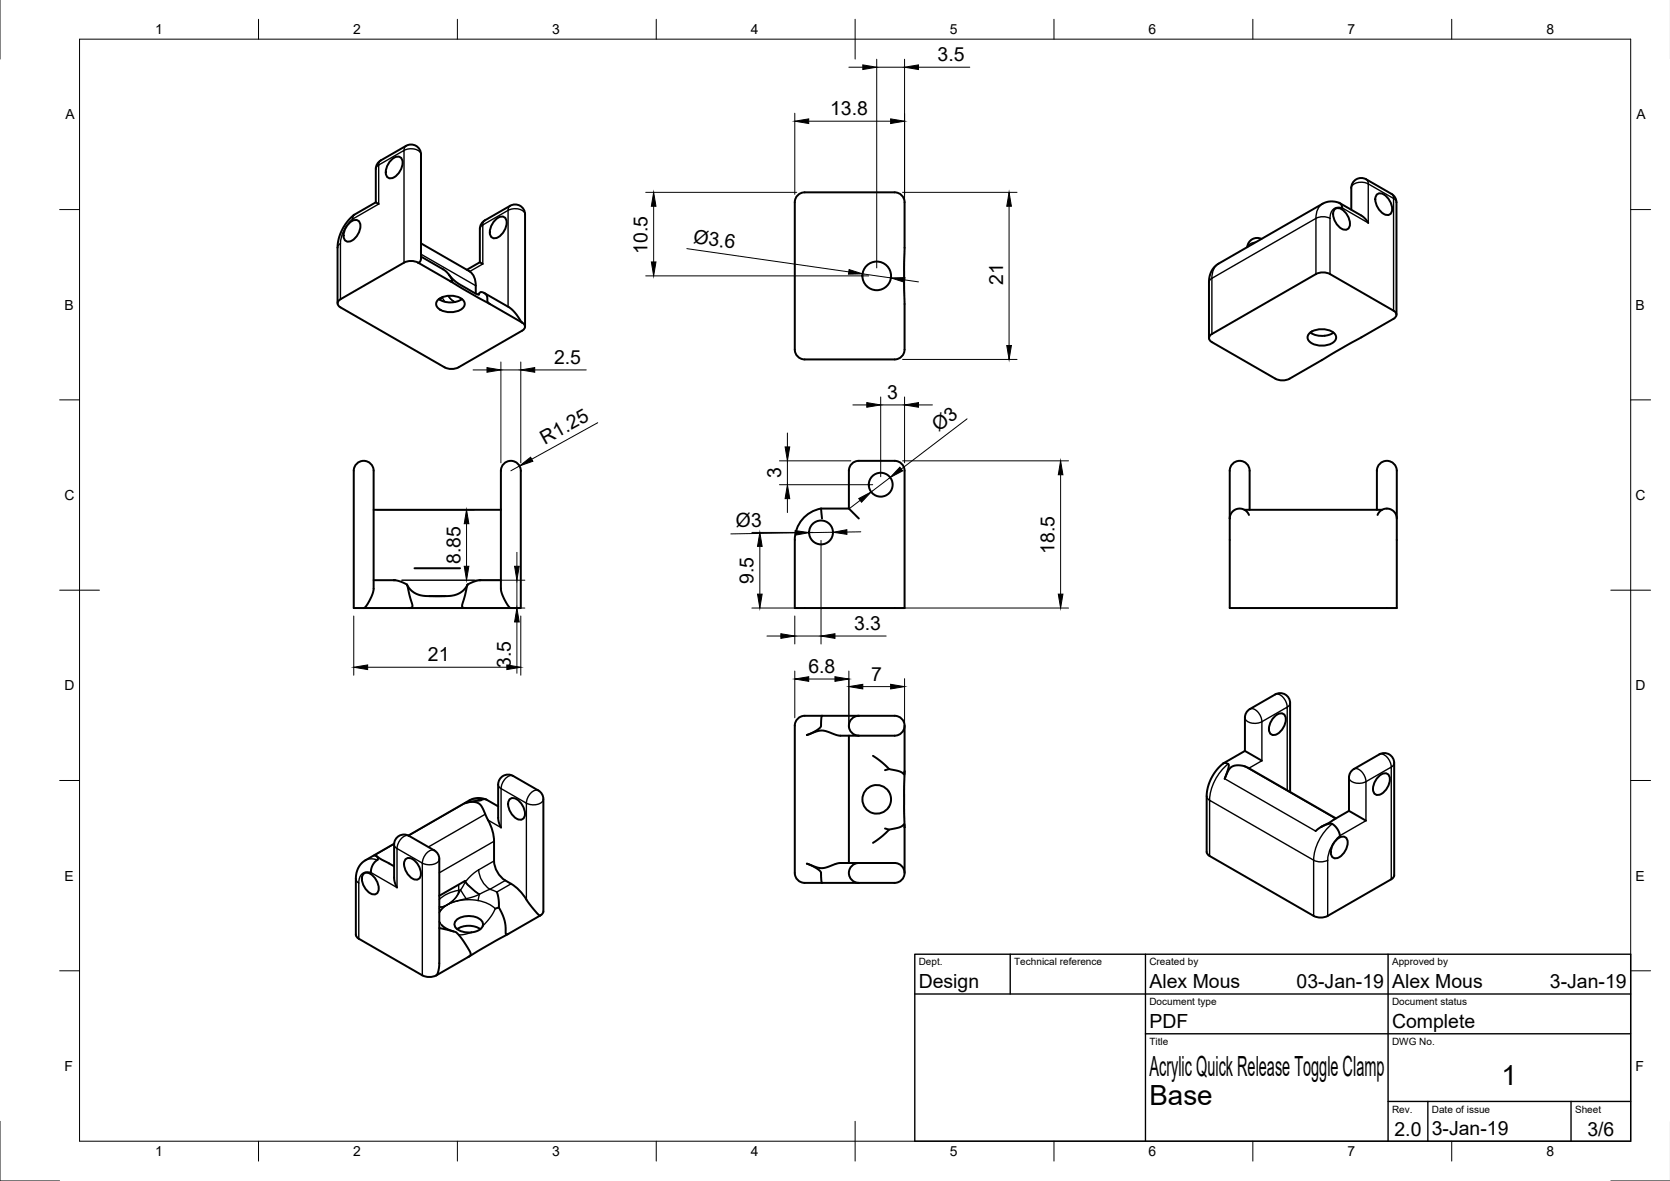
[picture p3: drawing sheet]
<svg xmlns="http://www.w3.org/2000/svg" width="420mm" height="297mm" viewBox="0 0 420 297" stroke-linecap="round" stroke-linejoin="round" font-family="sans-serif">
<!-- layer: Visible -->
<g fill="none" stroke="#000" stroke-width=".5">
<path d="M87.6 56.4a1.81 1.81 0 0 1 2.8-.6 3.9 3.9 0 0 1-2.9 5 1.82 1.82 0 0 1-.8-2.7zM89 54.1l-1.3 1.3-1.2 1.7-1 1.9-.5 1.8-.1 15.5M94.5 50.9v-8.4a2.5 2.5 0 0 1 1.3-2.2l6.4-3.6a2.5 2.5 0 0 1 3.7 2.2v26.2l-.2 .7-.5 .3M94.5 50.9l.8 .4M94.5 50.9l-5.4 3.1-.3 .5-.1 .6M98.2 40.5a1.81 1.81 0 0 1 2.8-.7 3.9 3.9 0 0 1-2.9 5.1 1.82 1.82 0 0 1-.8-2.8zM124.4 55.5a1.81 1.81 0 0 1 2.8-.6 3.9 3.9 0 0 1-2.9 5 1.82 1.82 0 0 1-.9-2.7zM200.9 48.9l1-.5h.6h22.6a2.5 2.5 0 0 1 2.5 2.5l-.1 20.3 .1 16.7a2.5 2.5 0 0 1-2.5 2.5h-22.6a2.5 2.5 0 0 1-2.5-2.5v-37a2.5 2.5 0 0 1 .9-2zM335.7 52.8a1.81 1.81 0 0 1 2.8 .6l.7 1.1a2.54 2.54 0 0 1-.2 3.2 2.75 2.75 0 0 1-3.1-2.1 3.2 3.2 0 0 1-.2-2.8zM337 51.1l5.7 3.2 .8 .7 .7 1.1M337.7 52.3l-.4-1-.9-.5-1.7-.1-1.6 .4-26.7 15.3a5.3 5.3 0 0 0-2.2 4.6v14M340 52.8v-5.5a2.5 2.5 0 0 1 3.7-2.2l6.4 3.7a2.49 2.49 0 0 1 1.2 2.1v28.3"/>
<path d="M346.3 49.1a1.81 1.81 0 0 1 2.8 .6l.7 1.1a2.54 2.54 0 0 1-.2 3.2 2.75 2.75 0 0 1-3.1-2.1 3.2 3.2 0 0 1-.2-2.8zM105.2 66.1l8.1 4.6M105.2 66.1a3.9 3.9 0 0 0-3.6 0l-15.9 9.2a1.08 1.08 0 0 0-.8 1 1.08 1.08 0 0 0 .8 1l26.1 15.1a3.9 3.9 0 0 0 3.6 0l16-9.2a1.07 1.07 0 0 0 .7-1 1.07 1.07 0 0 0-.7-1.1M105.9 64.5l6.2 3.7 1.5 2 .2 .6-.5-.1M105.9 61.2l12.1 7a3.8 3.8 0 0 1 1.7 3.7v1.9M110.3 75.4a5 5 0 0 1 6.4 .4 1.74 1.74 0 0 1-1.4 2.4 5 5 0 0 1-5.4-1.1 1.35 1.35 0 0 1 .4-1.7zM110.4 75.2a5.4 5.4 0 0 0 5.8 0M112.9 69.1l1.2 1.2 1.1 1 4 2.3 1.3 .5M113.3 70.7l10 5.8M117.5 67.9l3.2-1.9v-8.4a2.5 2.5 0 0 1 1.3-2.2l6.4-3.6a2.5 2.5 0 0 1 3.7 2.1v28.3M120.3 74.1a1.23 1.23 0 0 1 2.1 .2l.3 1.6 .6 .6M120.7 66l.8 .4"/>
<path d="M121.8 73.7l6.6 3.8 1.3 1.3 1.7 2.3M123.3 76.5l8.1 4.6M317.4 60.1a2.5 2.5 0 0 0-3.6 2.1M304.5 84.3l26.6-15.4a3.9 3.9 0 0 1 3.5 0l16 9.2a1.07 1.07 0 0 1 .7 1.1 1.07 1.07 0 0 1-.7 1l-26.2 15.1a3.9 3.9 0 0 1-3.5 0l-16-9.3a1.05 1.05 0 0 1-.4-1.7zM329.5 83.8a5 5 0 0 1 6.5 .4 1.74 1.74 0 0 1-1.4 2.4 5 5 0 0 1-5.4-1.1 1.35 1.35 0 0 1 .3-1.7zM329.7 83.6a5.7 5.7 0 0 0 5.2 .4l.6-.4M89.9 116.5a2.5 2.5 0 0 1 2.7-.3 2.5 2.5 0 0 1 1.4 2.2v29.8l-.5 1.8-1.3 2.3a1.26 1.26 0 0 1-1.7 .6h-1.5v-34.5a2.5 2.5 0 0 1 .9-1.9zM127 116.5a2.5 2.5 0 0 1 2.6-.3 2.5 2.5 0 0 1 1.4 2.2v34.5h-1.5a1.62 1.62 0 0 1-2.1-1.2l-1-2.2-.4-1.3v-29.8a2.5 2.5 0 0 1 1-1.9zM214.5 116.5l1-.5 .6-.1h9a2.5 2.5 0 0 1 2.5 2.5v34.5h-27.6v-17.1a8 8 0 0 1 6.6-7.9h7v-9.5a2.5 2.5 0 0 1 .9-1.9zM94 128.2h32M206.6 127.9l.2 2.5M213.6 127.9l2.5 2.5"/>
<path d="M313.1 128.2h34.6M314.2 129.5l-.9-1.1-1.4-.5a2.5 2.5 0 0 0-2.5 2.5M314.4 128.2v-9.8a2.5 2.5 0 0 0-2.5-2.5 2.5 2.5 0 0 0-2.5 2.5v12M346.4 128.2v-9.8a2.5 2.5 0 0 1 2.5-2.5 2.5 2.5 0 0 1 2.5 2.5v12M346.6 129.5l.9-1.1 1.4-.5a2.77 2.77 0 0 1 2.5 3.6v21.4h-42v-22.5M91.5 152.9h11.4M94 145.9h5.1M99.1 145.9h.3M99.1 145.9l1.4 .3 1.9 .8M102.9 152.9h14.2M104.3 142.9h11.4M108 149.9h4"/>
<path d="M112 149.9h-4.5l-2-.3a4.9 4.9 0 0 1-3.1-2.6l1.4 5.3-.2 .5-.7 .1M117.1 152.9h11.4M117.6 147a5.7 5.7 0 0 1-5.6 2.9M117.6 147l-1.3 5.3 .1 .5 .7 .1M120.6 145.9h5.4M121 145.9l-1.5 .3-1.9 .8M324.6 176.8v22.4M324.6 176.8a2.5 2.5 0 0 0-3.8-2.1l-6.3 3.6a2.5 2.5 0 0 0-1.3 2.2v8.4l-5.4 3.1M206.8 180h18.3a2.5 2.5 0 0 1 2.5 2.5 2.5 2.5 0 0 1-2.5 2.5h-13.9l-3.4-1.1-1.1-.2-1.2 .3-2.5 .9 1.9-.9 1.5-1.1zM206.8 180h-4a2.71 2.71 0 0 0-2.8 2.5v37.1a2.8 2.8 0 0 0 3 2.5h3.8M213.6 185v32.1M216.1 180a2.5 2.5 0 0 0-2.5 2.5 2.5 2.5 0 0 0 2.5 2.5"/>
<path d="M217.9 198.6a3.6 3.6 0 0 1 4.7-.6 3.6 3.6 0 0 1 1.2 4.6 3.6 3.6 0 0 1-5.2 1.5 3.6 3.6 0 0 1-.7-5.5zM219.6 190.1l2.2 1.6 1.9 1.7M223.7 193.4l-1 .3M223.7 193.4l2.6 .6 1.2 .8 .1-.8M227.6 194l-.1 5.2 .1 8.9M227.6 182.5v11.5M313.2 188.9l4.3 2.4M320.4 180.5a1.81 1.81 0 0 1 2.8-.7 3.9 3.9 0 0 1-2.9 5.1 1.82 1.82 0 0 1-.8-2.7zM346.6 195.5a1.81 1.81 0 0 1 2.8-.6 3.9 3.9 0 0 1-2.9 5.1 1.82 1.82 0 0 1-.9-2.8zM91.3 219.9a1.81 1.81 0 0 1 2.8 .7l.7 1a2.54 2.54 0 0 1-.1 3.2 2.75 2.75 0 0 1-3.2-2 3.2 3.2 0 0 1-.2-2.9zM94.1 215.2l.6 .2 .4 .7-1.4 1.5-.4 1.9M94.6 215.3l4.6 2.6"/>
<path d="M99.2 212.2l-7.4 4.3a5.3 5.3 0 0 0-2.3 4.6v14l.2 .5 .6 .5 16 9.2a3.9 3.9 0 0 0 3.5 0M101.9 216.2a1.81 1.81 0 0 1 2.8 .7l.7 1a2.54 2.54 0 0 1-.1 3.2 2.75 2.75 0 0 1-3.2-2 3.2 3.2 0 0 1-.2-2.9zM122.3 201.1l-1.9-.4-1.9 .4-15.8 9M125.3 202.8l-3.3-1.8-5.1 1 2-.3 1.5 .4 1 1 1 2.4a19.8 19.8 0 0 1 1.9 5.5v5.5a6.6 6.6 0 0 0 4.3 5.8 17.1 17.1 0 0 1 4.3 4.7l2.3 2.8 .8 .4M128.1 201.2a1.81 1.81 0 0 1 2.8 .6l.7 1.1a2.54 2.54 0 0 1-.1 3.1 2.75 2.75 0 0 1-3.2-2 3.2 3.2 0 0 1-.2-2.8zM136.7 201v28.2l-.2 .6-.5 .4M136.7 201a2.49 2.49 0 0 0-1.2-2.2l-6.4-3.6a2.5 2.5 0 0 0-3.8 2.1v8.7l.3 1.1 .5 1.1M203 217.2l2.5 .9 1.2 .3 1.1-.2 3.4-1.1h13.9a2.5 2.5 0 0 1 2.5 2.5 2.5 2.5 0 0 1-2.5 2.5h-18.3l-.4-2.9-1.5-1.1zM216.1 217.1a2.5 2.5 0 0 0-2.5 2.5 2.5 2.5 0 0 0 2.5 2.5M223.7 208.7l-1.9 1.7-2.2 1.6M227.6 208.1l-.1-.8-.9 .7-1.4 .4a3.3 3.3 0 0 1-2.5 0M227.6 208.1v11.5"/>
<path d="M331 209l1.9-1.3 1.3-.5h.8l1.4 1.2 .7 1.8M336 211.5a1.81 1.81 0 0 1 2.8-.6 3.9 3.9 0 0 1-2.9 5 1.82 1.82 0 0 1-.9-2.7zM339.4 203.9v-8.3a2.5 2.5 0 0 1 1.2-2.2l6.4-3.7a2.5 2.5 0 0 1 3.8 2.2l-.1 28.5-.7 .8-16 9.2a3.9 3.9 0 0 1-3.5 0l-26.2-15.1-.5-.5-.2-.5 .1-15.2 .3-1.6 .7-1.6 1-1.7 1.1-1.4a1.51 1.51 0 0 1 1.9-.8l.4 .3v.5l-1 3.1 1-2.2 .8-.9 1.6-.3 1.8 .3 22.8 13M339.4 203.9l4.3 2.5M339.4 203.9l-7 4.1M99.9 223.2l-.7-2.2v-8.6a2.5 2.5 0 0 1 3.7-2.2l6.4 3.7a2.49 2.49 0 0 1 1.2 2.2v26.4l-.2 1.8-.5 1M110.5 233.4l1.6 .4a5 5 0 0 1 3.4 1.5l2.8 4.2 .1 .6-.5 .6M111.2 232.7l1.2 .9 1.7 .7M114.9 231.3a5.2 5.2 0 0 1 6.3 .3 1.38 1.38 0 0 1 0 1.8l-1.2 .8a5.6 5.6 0 0 1-5.2-.8 1.36 1.36 0 0 1 .1-2.1zM115 233.7a5.4 5.4 0 0 1 5.8 0M117 221.6l-6.5 3.7M125 224.4l.4 1.6 .1 2.2"/>
<path d="M125.5 228.2l-.9 .3M125.5 228.2l1.5 3.4 .3 3.3 .2 .1 .4-.1M127.9 234.9l-10 5.8M136 230.2l-8.1 4.7M117.9 240.7l-8.1 4.6"/>
<circle cx="220.6" cy="69.4" r="3.6"/>
<circle cx="206.6" cy="133.9" r="3"/>
<circle cx="221.6" cy="121.9" r="3"/>
</g>
<!-- layer: Visible Narrow -->
<g fill="none" stroke="#000" stroke-width=".35">
<path d="M102.2 36.7l-.4 .4-.2 .7a3.4 3.4 0 0 1 4.2 .7l.1 .4M95.3 41.5v9.8l-6.6 3.8a8.8 8.8 0 0 0-3 6.2M95.3 41.5l6.3-3.7v28.3M95.3 41.5l-.6 .5-.2 .5M95.8 40.3l-.4 .5-.1 .7M121.5 56.6v9.8l-3.3 1.9M121.5 56.6l-.6 .4-.2 .6M122 55.4l-.4 .5-.1 .7M127.8 52.9v24.2M127.8 52.9l-6.3 3.7M127.8 52.9a3.4 3.4 0 0 1 4.2 .7l.1 .3M128.3 51.8l-.3 .4-.2 .7"/>
<path d="M331.1 54.9v14M331.1 54.9l-26.2 15.1M331.1 54.9a3.9 3.9 0 0 1 3.5 0M332.7 51.2a3.9 3.9 0 0 0-1.6 3.7M334.6 54.9v14M343.7 45.1l.4 .4 .1 .7M344.2 46.2v9.9l-6.5-3.8a2.29 2.29 0 0 0-3.1 2.6M344.2 46.2l6.4 3.7M344.2 46.2a3.4 3.4 0 0 0-4.2 .7v.4M350.1 48.8l.4 .4 .1 .7M350.6 49.9v28.2M350.6 49.9l.6 .5 .1 .5"/>
<path d="M85.7 61.3v14M85.7 61.3l-.6 .4-.2 .6M105.9 63.9l13.8 8M110.8 75l-.2 .4M111.2 74.8h.1M111.3 74.8l-.6 .6M111.3 74.8l.7 1.1M111.4 74.7l-.1 .1M112.7 74.4l1 1.1 .8 .5M112.8 74.4l1 1.1 .7 .4M115.9 75v.4M304.9 70v14"/>
<path d="M304.9 70l-.5 .5-.2 .5M306.6 66.3a3.9 3.9 0 0 0-1.7 3.7M316 60.9l-1.5 .4-.7 .8M314.5 178.3a2.63 2.63 0 0 1 2.8 2.4l.2 .8M320.8 174.7a2.63 2.63 0 0 1 2.9 2.3l.2 .9 .5-.5 .2-.6M125.3 197.3l.2 .6 .6 .4M126.1 198.3v9.9l-3.3-1.9M126.1 198.3l6.3 3.7v24.3M129.1 195.2a2.63 2.63 0 0 0-2.9 2.3l-.1 .8M135.5 198.8a2.63 2.63 0 0 0-2.9 2.3l-.2 .9a3.4 3.4 0 0 0 4.2-.7l.1-.3M308.1 195.9l22.9 13.1M309 192.1a12.7 12.7 0 0 0-4.7 9.2l-.5-.5-.2-.5"/>
<path d="M313.2 192.7l22.8 13.2M313.2 180.5a2.64 2.64 0 0 0 3.5 1.3l.8-.3M317.5 181.5v9.8l-3.3 1.9M317.5 181.5l6.4-3.6v20.9M339.4 195.6a2.64 2.64 0 0 0 3.4 1.3l.9-.3M340.6 193.4a2.63 2.63 0 0 1 2.9 2.3l.2 .9M343.7 196.6v9.8l-6.6 3.8a8.8 8.8 0 0 0-3.1 6.2M343.7 196.6l6.3-3.7v28.3M347 189.7a2.63 2.63 0 0 1 2.9 2.4l.1 .8 .6-.4 .2-.6M94.9 216.3l-1.6-.3-1.4 .4M99.2 212.4l.1 .6 .6 .4M99.2 212.3l-5.1 2.9"/>
<path d="M99.9 213.4v9.8l-6.6-3.7a2.29 2.29 0 0 0-3 2.6M99.9 213.4l6.4 3.7v28.2M102.9 210.2a2.63 2.63 0 0 0-2.9 2.4l-.1 .8M109.3 213.9a2.63 2.63 0 0 0-2.9 2.3l-.1 .9a3.4 3.4 0 0 0 4.2-.7v-.3M116.9 202l-14.1 8.2M120.4 218.8l-1.7 1.2-1.6 1.8M120.4 218.8a6.3 6.3 0 0 0 2.9 4.9M121.1 201.2l-1.6-.3-1.4 .4M122.1 204.8l-14.3 8.2M124.3 216.5l-3.9 2.3M124.3 211.6l-13.8 7.9M304.3 215.3v-14l26.2 15.1"/>
<path d="M330.5 216.4v14M330.5 216.4a3.9 3.9 0 0 0 3.5 0M334 216.4v14M335.2 207.2a12.7 12.7 0 0 0-4.7 9.2M89.5 221.1l.2 .5 .6 .5M90.3 222.1v14M110.5 228.5l.3 .6M110.5 231.9l.2 .1M110.5 231.7l.2 .3M110.7 232l.5 .7M110.8 229.1l-.3 .5M115.4 223.9l-.5 1.4-1.3 1.5-1.8 1.1-1.3 .2"/>
<path d="M115.4 222.5v1.4M115.4 223.9a8.9 8.9 0 0 0-4.9 2.3M115.9 223.8l-1.1 1.8-1.1 1.2-1.9 1.1-1.3 .2M115.9 223.8l1.4 2.2M115.9 223.8l-.5 .1M117 221.6v.3l.8 .8 2.7 2.3M117.1 221.8l1.2 1.3 2.3 1.8M117.1 221.8l-1.2 2M117.3 226l-2.4 .6-1.9 .7-1.5 1-1 1.1M118.6 234.5l-2 .6h-1.2M120.3 226.5l-2.8-.2-2.9 .4-2.2 1-1.6 1.4M120.3 226.5l2.2 .6 1.1 .7 1 .7-1.2 2.1-1.9 2.3"/>
<path d="M120.5 225l-3.2 1M120.6 224.9l-.1 .1M120.6 224.9l-.3 1.6M123.3 223.7l-2.7 1.2M127.1 221.5l-3.8 2.2M128.6 222.3l-3.6 2.1-1.7-.7"/>
</g>
<!-- layer: Border -->
<g fill="none" stroke="#000" stroke-width=".25">
<path d="M0 -.1v15M20 9.9h390.3v277.1h-390.3zM65 4.8v5.1M115.1 4.8v5.1M165.1 4.8v5.1M215.1 4.8v10.1M265.2 4.8v5.1M315.2 4.8v5.1M365.2 4.8v5.1M15 52.7h5M410.3 52.7h5M15 100.6h5"/>
<path d="M410.3 100.6h5M15 148.4h10M405.3 148.4h10M15 196.3h5M410.3 196.3h5M15 244.2h5M410.3 244.2h5M0 282v15h15M65 287v5M115.1 287v5M165.1 287v5M215.1 282v10"/>
<path d="M265.2 287v5M315.2 287v5M365.2 287v5M405.3 297h14.9"/>
</g>
<!-- layer: TitleBlock -->
<path d="M230.2 240h180.1v47h-180.1zM230.2 250h180.1M254.2 240v10M288.2 240v47M349.2 240v47M288.2 260h122.1M349.2 277h61.1M359.2 277v10M395.3 277v10" fill="none" stroke="#000" stroke-width=".35"/>
<!-- layer: Dimensions -->
<g fill="none" stroke="#000" stroke-width=".25">
<path d="M213.6 16.9h3.5M220.6 14.9v52.5M220.6 16.9h7M227.6 14.9v59.6M231.1 16.9h12.9M200 28.5v20.4M203.5 30.5h20.6M162.5 48.4h38M164.5 51.9v14M227.1 48.4h28.8M253.9 51.9v35M162.5 69.4h56.1"/>
<path d="M172.8 62.5l40.7 5.9M217 68.9l7.1 1M227.6 70.4l3.5 .5M119 93h3.5M126 91v25.4M126 93h5M131 91v25.4M134.5 93h13M221.6 99.8v20.1M227.1 90.4h28.8M227.6 99.8v16.6M130.7 117.2l-2.2 1.2"/>
<path d="M150.4 106.3l-16.6 9.2M196.1 115.9h18M198.1 108.9v3.5M198.1 115.9v6M214.6 101.8h3.5M221.6 101.8h6M227.1 115.9h41.7M231.1 101.8h3.5M243.3 105.3l-16.5 12.7M266.8 119.4v30M94.7 128.2h24.7M117.4 131.7v10.7"/>
<path d="M130 138.9v3.5M189.2 133.9h15.4M191.2 137.4v12M196.1 121.9h23.5M198.1 125.4v3.5M200.1 134l-16.2 .3M206.6 135.9v26.1M209.6 133.9l-6 .1M216.4 125.9l-2.8 2.1M216.6 133.8h-3.5M224 120.1l-4.8 3.6M89 154.9v14.9"/>
<path d="M101.1 145.9h31M104.9 152.9h27.2M130 145.9v7M130 156.4v12.9M131 154.9v14.9M189.2 152.9h11.3M193 160h3.5M200 154.9v7.1M200 160h6.6M210.1 160h12.8M227.1 152.9h41.7M92.5 167.8h35"/>
<path d="M200 168.8v11.7M203.5 170.8h6.6M213.6 168.8v14.2M217.1 172.7h7M227.6 170.7v35.4"/>
</g>
<g fill="#000" stroke="#000" stroke-width=".25">
<path d="M217.1 16.3l3.5 .6-3.5 .6zM227.6 16.9l3.5-.6v1.2zM200 30.5l3.5-.6v1.2zM224.1 29.9l3.5 .6-3.5 .6zM164.5 48.4l.5 3.5h-1.1zM253.9 48.4l.6 3.5h-1.2zM163.9 65.9h1.1l-.5 3.5zM213.6 67.8l3.4 1.1-3.5 .1zM224.1 69.9l3.6-.1-.2 1.2zM122.5 92.5l3.5 .5-3.5 .6zM131 93l3.5-.5v1.1zM253.3 86.9h1.2l-.6 3.5z"/>
<path d="M130.7 117.2l2.8-2.2 .6 1zM197.5 112.4h1.2l-.6 3.5zM218.1 101.3l3.5 .5-3.5 .6zM226.4 117.5l.7 .9-3.1 1.7zM227.6 101.8l3.5-.5v1.1zM266.8 115.9l.6 3.5h-1.1zM117.4 128.2l.6 3.5h-1.2zM191.2 133.9l.6 3.5h-1.2zM198.1 121.9l.6 3.5h-1.2zM200.1 133.4l3.5 .6-3.5 .6zM209.6 133.9l3.5-.7v1.2zM216 125.4l3.2-1.7-2.4 2.6z"/>
<path d="M116.8 142.4h1.2l-.6 3.5zM129.5 142.4h1.1l-.6 3.5zM130 152.9l.6 3.5h-1.1zM190.6 149.4h1.2l-.6 3.5zM196.5 159.4l3.5 .6-3.5 .6zM206.6 160l3.5-.6v1.2zM266.3 149.4h1.1l-.6 3.5zM89 167.8l3.5-.6v1.2zM127.5 167.2l3.5 .6-3.5 .6zM200 170.8l3.5-.6v1.2zM210.1 170.2l3.5 .6-3.5 .6zM213.6 172.7l3.5-.6v1.2z"/>
<path d="M224.1 172.1l3.5 .6-3.5 .6z"/>
</g>
<g font-size="7">
<text x="289.2" y="270.5">Acrylic Quick Release Toggle Clamp</text>
<text x="377.8" y="272.9">1</text>
<text x="289.2" y="278">Base</text>
</g>
<g font-size="4.9">
<text x="235.9" y="15.3">3.5</text>
<text x="208.8" y="28.9">13.8</text>
<text x="162.9" y="63.8" transform="rotate(-90 162.9 63.8)">10.5</text>
<text x="174.3" y="61.1" transform="rotate(8 174.3 61.1)">Ø3.6</text>
<text x="252.4" y="71.7" transform="rotate(-90 252.4 71.7)">21</text>
<text x="139.4" y="91.5">2.5</text>
<text x="223.2" y="100.3">3</text>
<text x="137.1" y="111.9" transform="rotate(-29 137.1 111.9)">R1.25</text>
<text x="236.1" y="108.8" transform="rotate(-37 236.1 108.8)">Ø3</text>
<text x="196.5" y="120.3" transform="rotate(-90 196.5 120.3)">3</text>
<text x="185.1" y="132.6" transform="rotate(-1 185.1 132.6)">Ø3</text>
<text x="115.8" y="141.8" transform="rotate(-90 115.8 141.8)">8.85</text>
<text x="265.3" y="139.3" transform="rotate(-90 265.3 139.3)">18.5</text>
<text x="189.6" y="146.8" transform="rotate(-90 189.6 146.8)">9.5</text>
<text x="214.9" y="158.4">3.3</text>
<text x="107.7" y="166.3">21</text>
<text x="128.5" y="168" transform="rotate(-90 128.5 168)">3.5</text>
<text x="203.4" y="169.2">6.8</text>
<text x="219.2" y="171.2">7</text>
<text x="231.2" y="248.5">Design</text>
<text x="289.2" y="248.5">Alex Mous</text>
<text x="326.2" y="248.5">03-Jan-19</text>
<text x="350.2" y="248.5">Alex Mous</text>
<text x="390" y="248.5">3-Jan-19</text>
<text x="289.2" y="258.5">PDF</text>
<text x="350.2" y="258.5">Complete</text>
<text x="350.8" y="285.7">2.0</text>
<text x="360.2" y="285.5">3-Jan-19</text>
<text x="399.4" y="285.7">3/6</text>
</g>
<g font-size="3.5">
<text x="39" y="8.6">1</text>
<text x="88.9" y="8.6">2</text>
<text x="138.9" y="8.6">3</text>
<text x="188.9" y="8.6">4</text>
<text x="239" y="8.6">5</text>
<text x="288.9" y="8.6">6</text>
<text x="339" y="8.6">7</text>
<text x="389.1" y="8.6">8</text>
<text x="16.4" y="30">A</text>
<text x="411.7" y="30">A</text>
<text x="16.2" y="77.9">B</text>
<text x="411.5" y="77.9">B</text>
<text x="16.3" y="125.8">C</text>
<text x="411.5" y="125.8">C</text>
<text x="16.2" y="173.6">D</text>
<text x="411.5" y="173.6">D</text>
<text x="16.3" y="221.5">E</text>
<text x="411.5" y="221.5">E</text>
<text x="16.3" y="269.4">F</text>
<text x="411.5" y="269.4">F</text>
<text x="39" y="290.8">1</text>
<text x="88.9" y="290.8">2</text>
<text x="138.9" y="290.8">3</text>
<text x="188.9" y="290.8">4</text>
<text x="239" y="290.8">5</text>
<text x="288.9" y="290.8">6</text>
<text x="339" y="290.8">7</text>
<text x="389.1" y="290.8">8</text>
</g>
<g font-size="2.5">
<text x="231.2" y="242.8">Dept.</text>
<text x="255.2" y="242.8">Technical reference</text>
<text x="289.2" y="242.8">Created by</text>
<text x="350.2" y="242.8">Approved by</text>
<text x="289.2" y="252.8">Document type</text>
<text x="350.2" y="252.8">Document status</text>
<text x="289.2" y="262.8">Title</text>
<text x="350.2" y="262.8">DWG No.</text>
<text x="350.2" y="279.8">Rev.</text>
<text x="360.2" y="279.8">Date of issue</text>
<text x="396.3" y="279.8">Sheet</text>
</g>
</svg>
